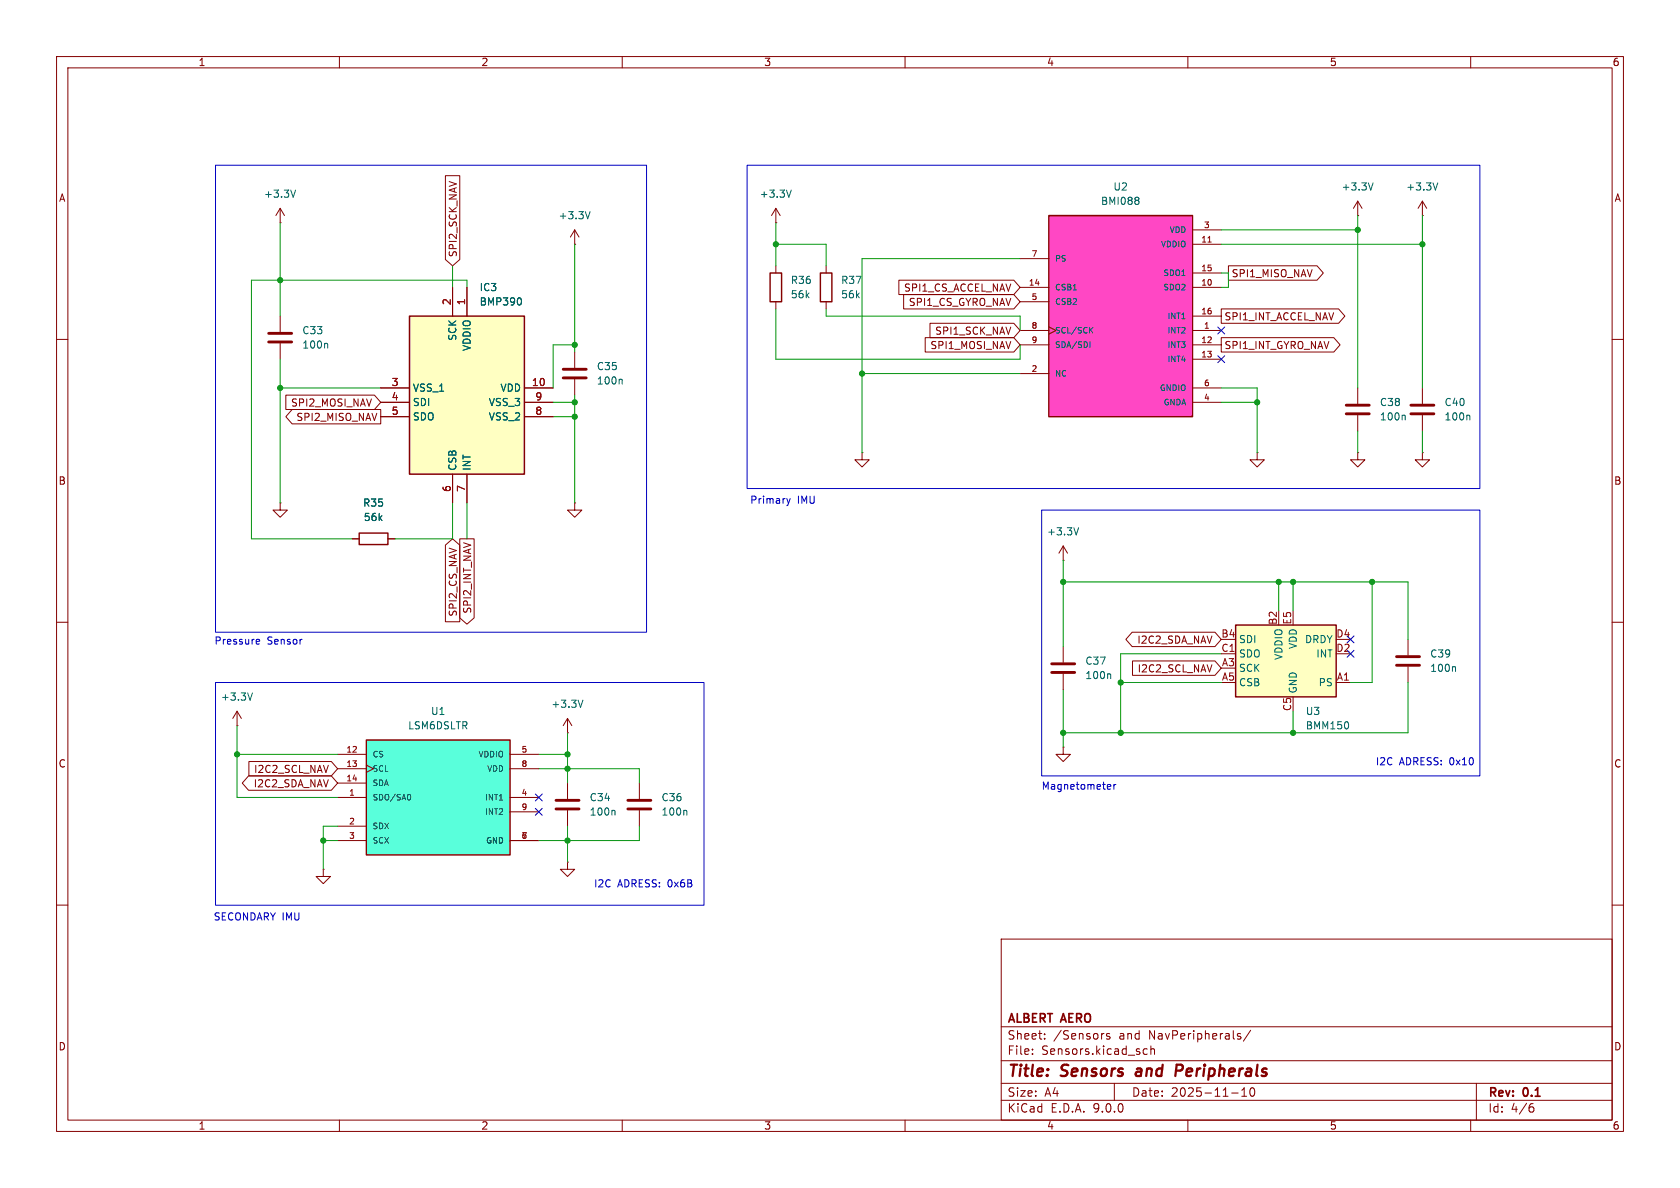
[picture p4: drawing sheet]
<svg xmlns="http://www.w3.org/2000/svg" width="297mm" height="210mm" viewBox="0 0 297 210" stroke-linecap="round" stroke-linejoin="round" font-family="sans-serif">
<g fill="none" stroke="#840000" stroke-width=".18">
<path d="M10 10h277v190h-277zM12 12h273v186h-273zM60 10v2M110 10v2M160 10v2M210 10v2M260 10v2M240 38.1h.1M240 35.6l-.7 1.2M240 35.6l.8 1.2M240 35.6v2.5M49.5 55.9v2.8"/>
<path d="M101.6 43.2h.1M101.6 40.6l-.8 1.3M101.6 40.6l.8 1.3M101.6 40.6v2.6M10 60h2M49.5 60.7v2.8M101.6 62.2v2.8M101.6 67.1v2.8M285 60h2M49.5 88.9v1.3h1.3l-1.3 1.2-1.2-1.2h1.2M49.5 88.9h.1M62.2 95.3h1.3"/>
<path d="M68.6 95.3h1.2M101.6 88.9v1.3h1.3l-1.3 1.2-1.3-1.2h1.3M101.6 88.9h.1M240 80v1.3h1.3l-1.3 1.3-1.2-1.3h1.2M240 80h.1M10 110h2M285 110h2M10 160h2M177 166h108v32h-108zM285 160h2M60 198v2M110 198v2"/>
<path d="M160 198v2M177 194.5h108M177 191.5h108M177 187.5h108M177 181.5h108M182.5 186.3v.1M182.5 185.5v.1M184.7 183.6v.1M184.7 182.8v.1M195 182.7h.2M196.2 182.8l-.4-.1-.2 .2 .1 .2 .5 .2v.3h-.6M197 191.5v3"/>
<path d="M202.2 186.3l.2 .1 .4-.1M202.8 185.5l-.4-.1-.2 .1M203.5 185.5l.2-.1 .3 .1 .1 .9M203.5 184.9v1.5M210 198v2M217.7 193.2h1.2M218.8 182.8h.5M218.8 183.1l.5 .2 .1 .2-.2 .2-.5-.1M219.5 193.8h.9M219.5 192.7l.5-.4v1.5M221.1 182.1l-1.3 2M221.1 192.4a.81 .81 0 0 0 .4 1.4l.2-.1 .1-.5-.1-.8"/>
<path d="M260 198v2M261 191.5v6.5M270.6 195.7h.4l.2 .3-.1 .5-.5 .1M271 195.1l-.4 .1"/>
</g>
<path d="M200.9 189.5l-.1 .4 .2 .3M208.8 188.2h-.8l-.2 2M208.9 189.2l-1 .1" fill="none" stroke="#840000" stroke-width=".4"/>
<path d="M104.3 37.4l-.4 1.3M242.8 32.3l-.5 1.3M57.7 60.7l.2 .2v.6M109.8 67l.2 .2v.7" fill="none" stroke="#006464" stroke-width=".18"/>
<path d="M47.5 58.9h4.1M47.5 60.5h4.1M99.6 65.3h4M99.6 66.8h4" fill="none" stroke="#840000" stroke-width=".51"/>
<path d="M63.5 94.2h5.1v2.1h-5.1z" fill="none" stroke="#840000" stroke-width=".25"/>
<path d="M72.4 55.9h20.3v27.9h-20.3z" fill="#ffffc2"/>
<path d="M72.4 55.9h20.3v27.9h-20.3z" fill="none" stroke="#840000" stroke-width=".25"/>
<g fill="none" stroke="#840000" stroke-width=".18">
<path d="M80 50.8v5.1M82.5 50.8v5.1M67.3 68.6h5.1M67.3 71.1h5.1M67.3 73.7h5.1M92.7 68.6h5.1M92.7 71.1h5.1M92.7 73.7h5.1M80 83.8v5.1M82.5 83.8v5.1M188 99.1h.1M188 96.5v2.6"/>
<path d="M188 96.5l-.8 1.3M188 96.5l.7 1.3M188 114.3v2.8M188 119.1v2.8M188 132.1v1.3h1.2l-1.2 1.2-1.3-1.2h1.3M188 132.1h.1"/>
</g>
<path d="M92 52.7l.2 .4-.2 .8M190.7 93.3l-.4 1.3M196.2 119.1l.2 .2v.7" fill="none" stroke="#006464" stroke-width=".18"/>
<path d="M185.9 117.3h4.1M185.9 118.9h4.1" fill="none" stroke="#840000" stroke-width=".51"/>
<path d="M218.4 110.5h17.8v12.7h-17.8z" fill="#ffffc2"/>
<path d="M218.4 110.5h17.8v12.7h-17.8z" fill="none" stroke="#840000" stroke-width=".25"/>
<path d="M215.9 115.6h2.5M41.9 128.3h.1M41.9 125.7l-.8 1.3M41.9 125.7l.8 1.3M41.9 125.7v2.6M236.2 120.7h2.6" fill="none" stroke="#840000" stroke-width=".18"/>
<path d="M44.6 122.5l-.4 1.3M238.4 127.8v.8" fill="none" stroke="#006464" stroke-width=".18"/>
<path d="M185.4 38.1h25.4v35.6h-25.4z" fill="#ff47c4"/>
<path d="M185.4 38.1h25.4v35.6h-25.4zM136.1 48.3h2.1v5h-2.1zM145 48.3h2.1v5h-2.1z" fill="none" stroke="#840000" stroke-width=".25"/>
<g fill="none" stroke="#840000" stroke-width=".18">
<path d="M49.5 39.4h.1M49.5 36.8l-.7 1.3M49.5 36.8l.8 1.3M49.5 36.8v2.6M137.2 39.4h.1M137.2 36.8v2.6M137.2 36.8l-.8 1.3M137.2 36.8l.7 1.3M251.5 38.1h.1M251.5 35.6l-.8 1.2M251.5 35.6l.7 1.2M251.5 35.6v2.5"/>
<path d="M137.2 47v1.3M137.2 53.3v1.3M146 47v1.3M146 53.3v1.3M180.3 45.7h5.1M180.3 50.8h5.1M180.3 53.3h5.1M180.3 58.4h5.1M185.4 57.8l1.3 .6-1.3 .7M210.8 50.8h5.1M210.8 58.4h5.1M210.8 40.6h5.1"/>
<path d="M210.8 43.2h5.1M210.8 48.3h5.1M210.8 55.9h5.1M180.3 61h5.1M180.3 66h5.1M210.8 61h5.1M210.8 63.5h5.1M210.8 68.6h5.1M210.8 71.1h5.1M240 68.6v2.8M240 73.4v2.8M251.5 68.6v2.8"/>
<path d="M251.5 73.4v2.8M152.4 80v1.3h1.3l-1.3 1.3-1.3-1.3h1.3M152.4 80h.1M222.2 80v1.3h1.3l-1.3 1.3-1.2-1.3h1.2M222.2 80h.1M251.5 80v1.3h1.2l-1.2 1.3-1.3-1.3h1.3M251.5 80h.1M248.9 113v2.8M248.9 117.9v2.8M100.3 138.4v2.8M57.1 153.7v1.2h1.3l-1.3 1.3-1.2-1.3h1.2M57.1 153.7h.1"/>
<path d="M100.3 143.3v2.8"/>
</g>
<path d="M52.3 33.6l-.5 1.3M139.9 33.6l-.4 1.3M201.1 34.9l.3 .2-.3 .3 .3 .3v.2l-.3 .2M254.2 32.3l-.4 1.3M192.8 58.3l.4 .6M193.2 57.9l-.6 .5M192.7 60.4v1M248.2 73.4l.2 .2v.6M259.7 73.4l.2 .2v.6M257.1 117.8l.2 .2v.7M108.5 143.2l.2 .2v.7" fill="none" stroke="#006464" stroke-width=".18"/>
<path d="M213.6 42.8h.5" fill="none" stroke="#a90000" stroke-width=".18"/>
<path d="M238 71.6h4.1M238 73.2h4.1M249.4 71.6h4.1M249.4 73.2h4.1M246.9 116.1h4.1M246.9 117.6h4.1M98.3 141.5h4.1M98.3 143h4.1" fill="none" stroke="#840000" stroke-width=".51"/>
<path d="M64.8 130.8h25.4v20.3h-25.4z" fill="#59ffdb"/>
<path d="M64.8 130.8h25.4v20.3h-25.4z" fill="none" stroke="#840000" stroke-width=".25"/>
<g fill="none" stroke="#840000" stroke-width=".18">
<path d="M78.7 31.1h2.6v14.8l-1.3 1.1-1.3-1.1zM80 50.8v5.1M82.5 50.8v5.1M158.9 49.5h20.3l1.1 1.3-1.1 1.3h-20.3zM159.8 52.1h19.4l1.1 1.2-1.1 1.3h-19.4zM163.6 59.7h15.6l1.1 1.3-1.1 1.2h-15.6zM164.4 57.1h14.8l1.1 1.3-1.1 1.3h-14.8zM215.9 59.7h19.9l1.1 1.3-1.1 1.2h-19.9zM215.9 54.6h20.7l1.2 1.3-1.2 1.3h-20.7zM217.2 47h15.6l1.1 1.3-1.1 1.2h-15.6zM50.5 69.8h15.7l1.1 1.3-1.1 1.3h-15.7zM51.6 72.4h15.7v2.5h-15.7l-1.1-1.2z"/>
<path d="M67.3 68.6h5.1M67.3 71.1h5.1M67.3 73.7h5.1M92.7 68.6h5.1M92.7 71.1h5.1M92.7 73.7h5.1M62.2 95.3h1.3M68.6 95.3h1.2M78.7 96.4l1.3-1.1 1.3 1.1v13.5h-2.6zM80 83.8v5.1M81.3 95.3h2.5v13.9l-1.3 1.1-1.2-1.1zM82.5 83.8v5.1"/>
<path d="M200.1 111.8h14.7l1.1 1.2-1.1 1.3h-14.7l-1.1-1.3zM200.2 116.8h14.6l1.1 1.3-1.1 1.3h-14.6zM43.9 137.2h14.7l1.1 1.2-1.1 1.3h-14.7l-1.1-1.3zM44 134.6h14.6l1.1 1.3-1.1 1.3h-14.6zM59.7 133.4h5.1M59.7 135.9h5.1M59.7 138.4h5.1M64.8 135.3l1.2 .6-1.2 .6M90.2 133.4h5M90.2 135.9h5M100.3 129.5h.1M100.3 127l-.7 1.3"/>
<path d="M100.3 127l.8 1.3M100.3 127v2.5M113 138.4v2.8M59.7 141h5.1M59.7 146.1h5.1M59.7 148.6h5.1M90.2 141h5M90.2 148.6h5M90.2 143.5h5M100.3 152.4v1.3h1.3l-1.3 1.2-1.2-1.2h1.2M100.3 152.4h.1M113 143.3v2.8"/>
</g>
<path d="M92 52.7l.2 .4-.2 .8M103.1 123.8l-.5 1.2M72.3 140.4a.54 .54 0 0 1 .3 .5 .54 .54 0 0 1-.3 .5M121.2 143.2l.2 .2v.7" fill="none" stroke="#006464" stroke-width=".18"/>
<path d="M111 141.5h4.1M111 143h4.1" fill="none" stroke="#840000" stroke-width=".51"/>
<g fill="none" stroke="#009600" stroke-width=".18">
<path d="M49.5 39.4v16.5M137.2 39.4v7.6M240 38.1v30.5M251.5 38.1v30.5M80 47v3.8M82.5 50.8v-1.3h-38.1v45.8h17.8M101.6 43.2v19M137.2 54.6v8.9h43.1v-2.5M137.2 43.2h8.8v3.8M146 54.6v1.3h34.3v2.5M180.3 45.7h-27.9v34.3M215.9 48.3h1.3v2.5h-1.3"/>
<path d="M215.9 43.2h35.6M215.9 40.6h24.1M49.5 63.5v25.4M49.5 68.6h17.8M97.8 71.1h3.8M97.8 73.7h3.8M101.6 69.9v19M101.6 61h-3.8v7.6M152.4 66h27.9M215.9 68.6h6.3v11.4M215.9 71.1h6.3M240 76.2v3.8"/>
<path d="M251.5 76.2v3.8M80 88.9v6.4h-10.2M82.5 88.9v6.4M188 99.1v15.2M188 102.9h60.9v10.1M215.9 115.6h-17.8v13.9M226.1 102.9v5.1M228.6 102.9v5.1M242.6 102.9v17.8h-3.8M41.9 133.4h17.8M41.9 128.3v12.7h17.8M95.2 133.4h5.1"/>
<path d="M95.2 135.9h17.8v2.5M100.3 129.5v8.9M188 121.9v10.2M198.1 120.7h17.8M228.6 125.7v3.8M248.9 120.7v8.8h-60.9M57.1 148.6h2.6M59.7 146.1h-2.6v7.6M100.3 146.1v6.3M113 146.1v2.5h-17.8"/>
</g>
<path d="M215.3 57.8l1.2 1.2M216.5 57.8l-1.2 1.2M215.3 62.9l1.2 1.2M216.5 62.9l-1.2 1.2M238.2 115l1.2 1.2M238.2 112.4l1.2 1.2M239.4 115l-1.2 1.2M239.4 112.4l-1.2 1.2M94.6 140.4l1.3 1.2M94.6 142.9l1.3 1.2M95.9 140.4l-1.3 1.2M95.9 142.9l-1.3 1.2" fill="none" stroke="#000084" stroke-width=".18"/>
<g fill="none" stroke="#0000c2" stroke-width=".18">
<path d="M38.1 29.2h76.2v82.6h-76.2zM132.1 29.2h129.5v57.2h-129.5zM139.1 88.1l.3 .9M139.4 89l-.3 .4M139.7 88.1l-.3 .9M184.1 90.2h77.5v47h-77.5zM45.4 113.8h.4M45.4 113.1l.3-.1 .2 .3-.6 .1M38.1 120.7h86.4v39.3h-86.4zM195.9 138.7h.4l.1 .3-.6 .1M196.3 139.5h-.4M196.9 138.7v.8"/>
<path d="M197.3 138.7l-.4 .2"/>
</g>
<g fill="#009600" stroke="#009600" stroke-width=".18">
<circle cx="100.3" cy="133.4" r=".46"/>
<circle cx="100.3" cy="148.6" r=".46"/>
<circle cx="100.3" cy="135.9" r=".46"/>
<circle cx="41.9" cy="133.4" r=".46"/>
<circle cx="57.1" cy="148.6" r=".46"/>
<circle cx="152.4" cy="66" r=".46"/>
<circle cx="137.2" cy="43.2" r=".46"/>
<circle cx="228.6" cy="129.5" r=".46"/>
<circle cx="198.1" cy="129.5" r=".46"/>
<circle cx="188" cy="129.5" r=".46"/>
<circle cx="226.1" cy="102.9" r=".46"/>
<circle cx="242.6" cy="102.9" r=".46"/>
<circle cx="49.5" cy="68.6" r=".46"/>
<circle cx="101.6" cy="61" r=".46"/>
<circle cx="101.6" cy="71.1" r=".46"/>
<circle cx="101.6" cy="73.7" r=".46"/>
<circle cx="49.5" cy="49.5" r=".46"/>
<circle cx="240" cy="40.6" r=".46"/>
<circle cx="251.5" cy="43.2" r=".46"/>
<circle cx="198.1" cy="120.7" r=".46"/>
<circle cx="188" cy="102.9" r=".46"/>
<circle cx="228.6" cy="102.9" r=".46"/>
<circle cx="222.2" cy="71.1" r=".46"/>
</g>
<g font-size="2.8" fill="#840000">
<text x="178" y="190.9">Title:</text>
<text x="187.7" y="190.9">Sensors</text>
<text x="201.7" y="190.9">and</text>
<text x="209.4" y="190.9">Peripherals</text>
</g>
<g font-size="2.1" fill="#840000">
<text x="178" y="184">Sheet:</text>
<text x="178" y="181.2">ALBERT AERO</text>
<text x="186.2" y="184">/Sensors</text>
<text x="197.9" y="184">and</text>
<text x="203.3" y="184">NavPeripherals/</text>
<text x="178" y="186.7">File:</text>
<text x="184.1" y="186.7">Sensors.kicad_sch</text>
<text x="178" y="196.9">KiCad</text>
<text x="178" y="194.1">Size:</text>
<text x="184.7" y="194.1">A4</text>
<text x="185.7" y="196.9">E.D.A.</text>
<text x="193.3" y="196.9">9.0.0</text>
<text x="200" y="194.1">Date:</text>
<text x="207" y="194.1">2025-11-10</text>
<text x="263" y="194.3">Rev:</text>
<text x="263" y="196.9">Id:</text>
<text x="267.1" y="196.9">4/6</text>
<text x="269.4" y="194.3">0.1</text>
</g>
<g font-size="1.8" fill="#840000">
<text x="35" y="11.9">1</text>
<text x="85" y="11.9">2</text>
<text x="135" y="11.9">3</text>
<text x="185" y="11.9">4</text>
<text x="235" y="11.9">5</text>
<text x="285" y="11.9">6</text>
<text x="10.3" y="35.9">A</text>
<text x="285.3" y="35.9">A</text>
<text x="81" y="45.6" transform="rotate(-90 81 45.6)">SPI2_SCK_NAV</text>
<text x="159.7" y="51.8">SPI1_CS_ACCEL_NAV</text>
<text x="217.6" y="49.2">SPI1_MISO_NAV</text>
<text x="160.6" y="54.3">SPI1_CS_GYRO_NAV</text>
<text x="165.2" y="59.4">SPI1_SCK_NAV</text>
<text x="216.4" y="56.8">SPI1_INT_ACCEL_NAV</text>
<text x="164.4" y="61.9">SPI1_MOSI_NAV</text>
<text x="216.4" y="61.9">SPI1_INT_GYRO_NAV</text>
<text x="51.3" y="72.1">SPI2_MOSI_NAV</text>
<text x="52.3" y="74.6">SPI2_MISO_NAV</text>
<text x="10.3" y="85.9">B</text>
<text x="285.3" y="85.9">B</text>
<text x="81" y="109.1" transform="rotate(-90 81 109.1)">SPI2_CS_NAV</text>
<text x="83.5" y="108.6" transform="rotate(-90 83.5 108.6)">SPI2_INT_NAV</text>
<text x="201" y="114">I2C2_SDA_NAV</text>
<text x="201" y="119.1">I2C2_SCL_NAV</text>
<text x="10.3" y="135.9">C</text>
<text x="44.8" y="136.8">I2C2_SCL_NAV</text>
<text x="285.3" y="135.9">C</text>
<text x="44.8" y="139.4">I2C2_SDA_NAV</text>
<text x="10.3" y="185.9">D</text>
<text x="285.3" y="185.9">D</text>
<text x="35" y="199.9">1</text>
<text x="85" y="199.9">2</text>
<text x="135" y="199.9">3</text>
<text x="185" y="199.9">4</text>
<text x="235" y="199.9">5</text>
<text x="285" y="199.9">6</text>
</g>
<g font-size="1.8" fill="#006464">
<text x="46.6" y="35.2">+3.3V</text>
<text x="134.2" y="35.2">+3.3V</text>
<text x="196.7" y="33.9">U2</text>
<text x="237.1" y="33.9">+3.3V</text>
<text x="248.5" y="33.9">+3.3V</text>
<text x="98.7" y="39">+3.3V</text>
<text x="194.5" y="36.4">BMI088</text>
<text x="84.7" y="51.7">IC3</text>
<text x="139.7" y="52.9">56k</text>
<text x="139.7" y="50.4">R36</text>
<text x="148.6" y="52.9">56k</text>
<text x="148.6" y="50.4">R37</text>
<text x="53.3" y="59.3">C33</text>
<text x="84.7" y="54.2">BMP390</text>
<text x="53.3" y="61.8">100n</text>
<text x="80.9" y="60.3" transform="rotate(-90 80.9 60.3)">SCK</text>
<text x="83.4" y="62.2" transform="rotate(-90 83.4 62.2)">VDDIO</text>
<text x="105.4" y="65.6">C35</text>
<text x="72.9" y="69.4">VSS_1</text>
<text x="72.9" y="72">SDI</text>
<text x="86.3" y="72">VSS_3</text>
<text x="88.4" y="69.4">VDD</text>
<text x="105.4" y="68.2">100n</text>
<text x="243.8" y="72">C38</text>
<text x="255.3" y="72">C40</text>
<text x="72.9" y="74.5">SDO</text>
<text x="86.3" y="74.5">VSS_2</text>
<text x="243.8" y="74.5">100n</text>
<text x="255.3" y="74.5">100n</text>
<text x="80.9" y="83.3" transform="rotate(-90 80.9 83.3)">CSB</text>
<text x="83.4" y="83.3" transform="rotate(-90 83.4 83.3)">INT</text>
<text x="64.1" y="89.8">R35</text>
<text x="64.2" y="92.3">56k</text>
<text x="185" y="94.8">+3.3V</text>
<text x="218.9" y="113.9">SDI</text>
<text x="230.6" y="113.9">DRDY</text>
<text x="191.8" y="117.7">C37</text>
<text x="218.9" y="116.4">SDO</text>
<text x="218.9" y="119">SCK</text>
<text x="226.9" y="116.8" transform="rotate(-90 226.9 116.8)">VDDIO</text>
<text x="229.5" y="114.8" transform="rotate(-90 229.5 114.8)">VDD</text>
<text x="232.6" y="116.4">INT</text>
<text x="252.7" y="119">100n</text>
<text x="252.7" y="116.4">C39</text>
<text x="39" y="124.1">+3.3V</text>
<text x="97.4" y="125.3">+3.3V</text>
<text x="191.8" y="120.2">100n</text>
<text x="218.9" y="121.5">CSB</text>
<text x="229.5" y="122.7" transform="rotate(-90 229.5 122.7)">GND</text>
<text x="233" y="121.5">PS</text>
<text x="72" y="129.1">LSM6DSLTR</text>
<text x="76.1" y="126.6">U1</text>
<text x="230.8" y="129.1">BMM150</text>
<text x="230.8" y="126.6">U3</text>
<text x="104.1" y="141.8">C34</text>
<text x="116.8" y="141.8">C36</text>
<text x="104.1" y="144.4">100n</text>
<text x="116.8" y="144.4">100n</text>
</g>
<g font-size="1.8" fill="#a90000">
<text x="79.8" y="54" transform="rotate(-90 79.8 54)">2</text>
<text x="82.3" y="54" transform="rotate(-90 82.3 54)">1</text>
<text x="69.1" y="68.3">3</text>
<text x="69.1" y="70.9">4</text>
<text x="93.9" y="68.3">10</text>
<text x="94.5" y="70.9">9</text>
<text x="69.1" y="73.4">5</text>
<text x="94.5" y="73.4">8</text>
<text x="79.8" y="87.1" transform="rotate(-90 79.8 87.1)">6</text>
<text x="82.3" y="87.1" transform="rotate(-90 82.3 87.1)">7</text>
<text x="215.8" y="112.8">B4</text>
<text x="225.8" y="110.6" transform="rotate(-90 225.8 110.6)">B2</text>
<text x="228.3" y="110.5" transform="rotate(-90 228.3 110.5)">E5</text>
<text x="236.1" y="112.8">D4</text>
<text x="215.8" y="115.3">C1</text>
<text x="215.9" y="117.9">A3</text>
<text x="236.1" y="115.3">D2</text>
<text x="215.9" y="120.4">A5</text>
<text x="228.3" y="125.8" transform="rotate(-90 228.3 125.8)">C5</text>
<text x="236.2" y="120.4">A1</text>
</g>
<g font-size="1.8" fill="#0000c2">
<text x="132.5" y="89.3">Primary</text>
<text x="141" y="89.3">IMU</text>
<text x="37.8" y="114.2">Pressure</text>
<text x="47.2" y="114.2">Sensor</text>
<text x="243.1" y="135.5">I2C</text>
<text x="247.4" y="135.5">ADRESS: 0x10</text>
<text x="184.1" y="139.8">Magnetometer</text>
<text x="104.9" y="157.1">I2C</text>
<text x="109.2" y="157.1">ADRESS: 0x6B</text>
<text x="37.7" y="162.9">SECONDARY IMU</text>
</g>
<g font-size="1.4" fill="#006464">
<text x="206.6" y="41.4">VDD</text>
<text x="186.4" y="46.5">PS</text>
<text x="205.1" y="43.9">VDDIO</text>
<text x="186.4" y="51.5">CSB1</text>
<text x="205.5" y="49">SDO1</text>
<text x="205.5" y="51.5">SDO2</text>
<text x="186.4" y="54.1">CSB2</text>
<text x="186.4" y="59.2">SCL/SCK</text>
<text x="206.3" y="56.6">INT1</text>
<text x="206.3" y="59.2">INT2</text>
<text x="186.4" y="61.7">SDA/SDI</text>
<text x="206.3" y="61.7">INT3</text>
<text x="206.3" y="64.2">INT4</text>
<text x="186.4" y="66.8">NC</text>
<text x="204.9" y="69.3">GNDIO</text>
<text x="205.6" y="71.9">GNDA</text>
<text x="65.8" y="134.1">CS</text>
<text x="65.8" y="136.6">SCL</text>
<text x="84.4" y="134.1">VDDIO</text>
<text x="86" y="136.6">VDD</text>
<text x="65.8" y="139.2">SDA</text>
<text x="65.8" y="141.7">SDO/SA0</text>
<text x="85.6" y="141.7">INT1</text>
<text x="65.8" y="146.8">SDX</text>
<text x="65.8" y="149.3">SCX</text>
<text x="85.6" y="144.2">INT2</text>
<text x="85.8" y="149.3">GND</text>
</g>
<g font-size="1.4" fill="#a90000">
<text x="212.7" y="40.4">3</text>
<text x="182.3" y="45.5">7</text>
<text x="212.3" y="42.9">11</text>
<text x="181.8" y="50.5">14</text>
<text x="182.3" y="53.1">5</text>
<text x="212.3" y="48">15</text>
<text x="212.3" y="50.5">10</text>
<text x="182.3" y="58.2">8</text>
<text x="212.3" y="55.6">16</text>
<text x="212.7" y="58.2">1</text>
<text x="182.3" y="60.7">9</text>
<text x="182.3" y="65.8">2</text>
<text x="212.3" y="60.7">12</text>
<text x="212.3" y="63.2">13</text>
<text x="212.7" y="68.3">6</text>
<text x="212.7" y="70.9">4</text>
<text x="61.1" y="133.1">12</text>
<text x="61.1" y="135.6">13</text>
<text x="92.1" y="133.1">5</text>
<text x="92.1" y="135.6">8</text>
<text x="61.1" y="138.2">14</text>
<text x="61.6" y="140.7">1</text>
<text x="92.1" y="140.7">4</text>
<text x="92.1" y="143.3">9</text>
<text x="61.6" y="145.8">2</text>
<text x="61.6" y="148.3">3</text>
<text x="92.1" y="148.3">7</text>
</g>
</svg>
